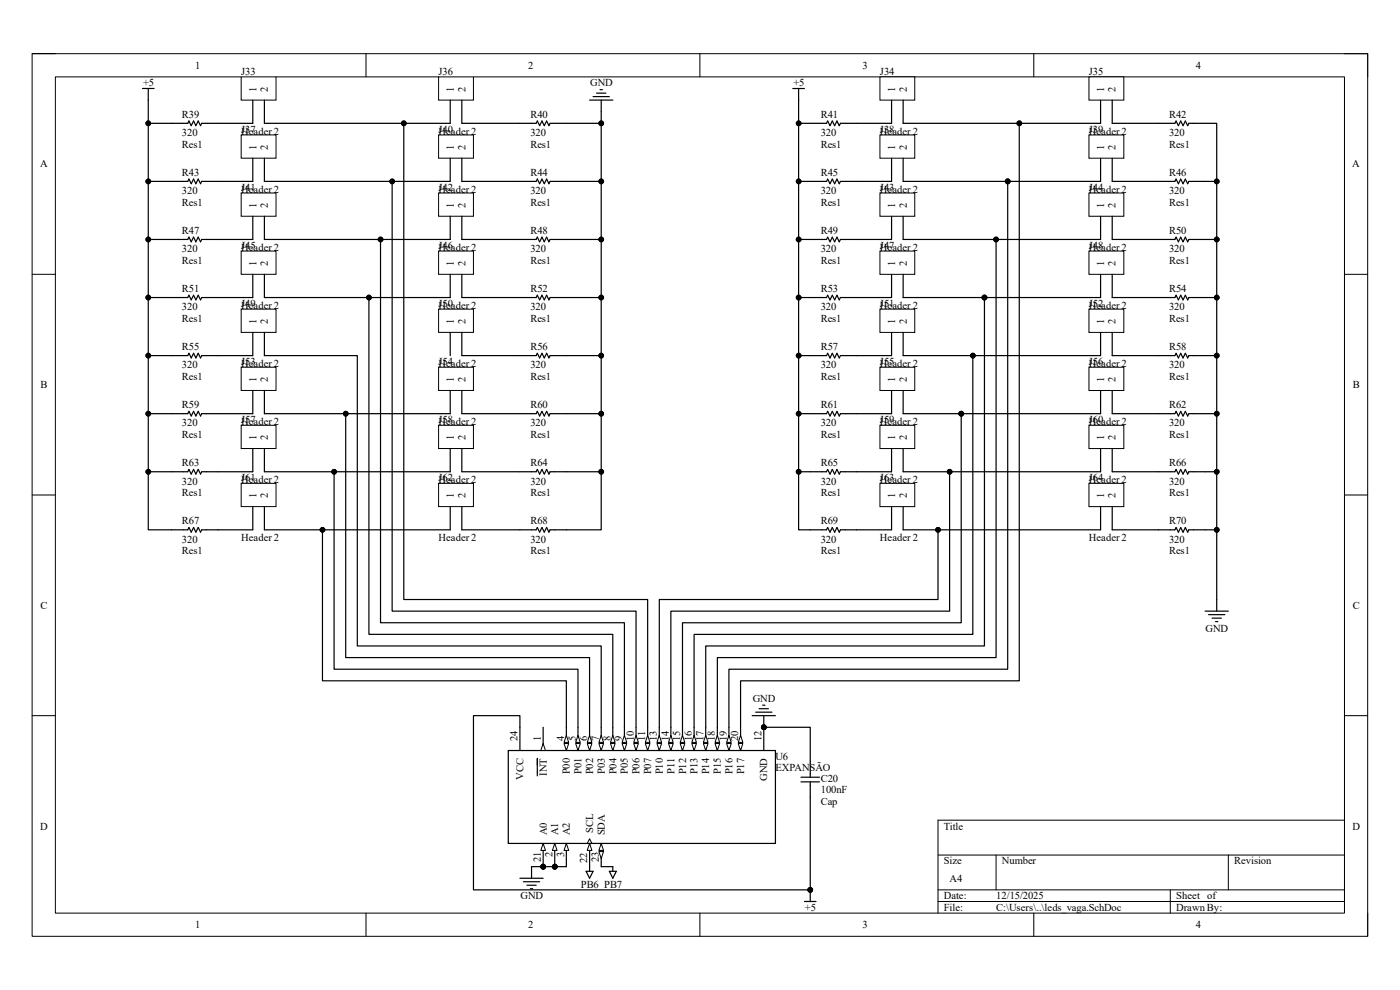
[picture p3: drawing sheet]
<svg xmlns="http://www.w3.org/2000/svg" width="297mm" height="210mm" viewBox="0 0 297 210" stroke-linecap="round" stroke-linejoin="round" font-family="sans-serif">
<path d="M6.8 11.4h283.4v187.2h-283.4z" fill="none" stroke="#000" stroke-width=".21"/>
<path d="M11.7 16.3h273.5v177.4h-273.5z" fill-rule="evenodd" fill="#fff"/>
<g fill="none" stroke="#000" stroke-width=".21">
<path d="M6.8 11.4h4.9M11.7 16.3h273.5v177.4h-273.5zM77.6 11.4v4.9M148.5 11.4v4.9M219.3 11.4v4.9M285.2 11.4h5v4.9M6.8 58.2h4.9M285.2 58.2h5M6.8 105h4.9M285.2 105h5M6.8 151.8h4.9M285.2 151.8h5"/>
<path d="M285.2 174h-86.2v19.7M77.6 193.7v4.9M148.5 193.7v4.9M199 181.4h86.2M199 188.8h86.2M199 191.2h86.2M211.3 181.4v7.4M219.3 193.7v4.9M248.3 188.8v4.9M260.6 181.4v7.4M290.2 193.7v4.9"/>
<circle cx="162" cy="154.3" r=".5"/>
<circle cx="171.9" cy="188.8" r=".5"/>
</g>
<g fill="none" stroke="#000" stroke-width=".25">
<path d="M30.2 18.8h2.5M31.5 18.8v2.4M126.6 19.8h1.9M127.3 19h.5M168.2 18.8h2.5M169.4 18.8v2.4M36.4 26.2h3.4l.3-.5 .5 1 .5-1 .5 1 .5-1 .4 1 .3-.5h3.4M36.4 38.5h3.4l.3-.5 .5 1 .5-1 .5 1 .5-1 .4 1 .3-.5h3.4M110.3 26.2h3.4l.3-.5 .5 1 .5-1 .5 1 .5-1 .5 1 .2-.5h3.5M110.3 38.5h3.4l.3-.5 .5 1 .5-1 .5 1 .5-1 .5 1 .2-.5h3.5M125.1 21.2h4.9M125.8 20.5h3.5"/>
<path d="M127.5 21.2v2.5M171.9 26.2h3.4l.3-.5 .5 1 .5-1 .5 1 .5-1 .5 1 .2-.5h3.4M171.9 38.5h3.4l.3-.5 .5 1 .5-1 .5 1 .5-1 .5 1 .2-.5h3.4M245.8 26.2h3.5l.2-.5 .5 1 .5-1 .5 1 .5-1 .5 1 .2-.5h3.5M245.8 38.5h3.5l.2-.5 .5 1 .5-1 .5 1 .5-1 .5 1 .2-.5h3.5M36.4 50.8h3.4l.3-.5 .5 1 .5-1 .5 1 .5-1 .4 1 .3-.5h3.4M110.3 50.8h3.4l.3-.5 .5 1 .5-1 .5 1 .5-1 .5 1 .2-.5h3.5M171.9 50.8h3.4l.3-.5 .5 1 .5-1 .5 1 .5-1 .5 1 .2-.5h3.4M245.8 50.8h3.5l.2-.5 .5 1 .5-1 .5 1 .5-1 .5 1 .2-.5h3.5M36.4 63.1h3.4l.3-.5 .5 1 .5-1 .5 1 .5-1 .4 1 .3-.5h3.4M36.4 75.4h3.4l.3-.5 .5 1 .5-1 .5 1 .5-1 .4 1 .3-.5h3.4M110.3 63.1h3.4l.3-.5 .5 1 .5-1 .5 1 .5-1 .5 1 .2-.5h3.5"/>
<path d="M110.3 75.4h3.4l.3-.5 .5 1 .5-1 .5 1 .5-1 .5 1 .2-.5h3.5M171.9 63.1h3.4l.3-.5 .5 1 .5-1 .5 1 .5-1 .5 1 .2-.5h3.4M171.9 75.4h3.4l.3-.4 .5 .9 .5-.9 .5 .9 .5-.9 .5 .9 .2-.5h3.4M245.8 63.1h3.5l.2-.5 .5 1 .5-1 .5 1 .5-1 .5 1 .2-.5h3.5M245.8 75.4h3.5l.2-.4 .5 .9 .5-.9 .5 .9 .5-.9 .5 .9 .2-.5h3.5M36.4 87.8h3.4l.3-.5 .5 .9 .5-.9 .5 .9 .5-.9 .4 .9 .3-.4h3.4M110.3 87.8h3.4l.3-.5 .5 .9 .5-.9 .5 .9 .5-.9 .5 .9 .2-.4h3.5M171.9 87.8h3.4l.3-.5 .5 1 .5-1 .5 1 .5-1 .5 1 .2-.5h3.4M245.8 87.8h3.5l.2-.5 .5 1 .5-1 .5 1 .5-1 .5 1 .2-.5h3.5M36.4 100.1h3.4l.3-.5 .5 1 .5-1 .5 1 .5-1 .4 1 .3-.5h3.4M36.4 112.4h3.4l.3-.5 .5 1 .5-1 .5 1 .5-1 .4 1 .3-.5h3.4M110.3 100.1h3.4l.3-.5 .5 1 .5-1 .5 1 .5-1 .5 1 .2-.5h3.5"/>
<path d="M110.3 112.4h3.4l.3-.5 .5 1 .5-1 .5 1 .5-1 .5 1 .2-.5h3.5M171.9 100.1h3.4l.3-.5 .5 1 .5-1 .5 1 .5-1 .5 1 .2-.5h3.4M171.9 112.4h3.4l.3-.5 .5 1 .5-1 .5 1 .5-1 .5 1 .2-.5h3.4M245.8 100.1h3.5l.2-.5 .5 1 .5-1 .5 1 .5-1 .5 1 .2-.5h3.5M245.8 112.4h3.5l.2-.5 .5 1 .5-1 .5 1 .5-1 .5 1 .2-.5h3.5M255.7 129.6h4.9M256.4 130.4h3.5M257.1 131.1h2M257.9 131.9h.5M258.1 127.2v2.4M159.6 151.8h4.9M160.3 151.1h3.5"/>
<path d="M161.1 150.3h1.9M161.8 149.6h.5M162 151.8v2.5M169.9 164.9h4M169.9 165.9h4M171.9 161.7v3.2M171.9 165.9v3.2M110.3 186.3h4.9M111 187h3.5M111.8 187.8h1.9M112.5 188.5h.5M112.8 183.9v2.4"/>
<path d="M124.3 184.8h1.5l-.7 1.5zM125.1 183.9v.9M129.3 184.8h1.4l-.7 1.5zM130 183.9v.9M170.7 191.2h2.4M171.9 188.8v2.4"/>
</g>
<g fill="#000">
<circle cx="162" cy="154.3" r=".5"/>
<circle cx="171.9" cy="188.8" r=".5"/>
</g>
<path d="M93 28.6h7.4v5h-7.4z" fill-rule="evenodd" fill="#fff"/>
<path d="M93 28.6h7.4v5h-7.4z" fill="none" stroke="#000" stroke-width=".21"/>
<path d="M95.5 33.6v4.9M98 33.6v4.9" fill="none" stroke="#000" stroke-width=".25"/>
<path d="M93 16.3h7.4v4.9h-7.4z" fill-rule="evenodd" fill="#fff"/>
<path d="M93 16.3h7.4v4.9h-7.4z" fill="none" stroke="#000" stroke-width=".21"/>
<path d="M95.5 21.2v5M98 21.2v5" fill="none" stroke="#000" stroke-width=".25"/>
<path d="M51.2 16.3h7.4v4.9h-7.4z" fill-rule="evenodd" fill="#fff"/>
<path d="M51.2 16.3h7.4v4.9h-7.4z" fill="none" stroke="#000" stroke-width=".21"/>
<path d="M53.6 21.2v5M56.1 21.2v5" fill="none" stroke="#000" stroke-width=".25"/>
<path d="M51.2 28.6h7.4v5h-7.4z" fill-rule="evenodd" fill="#fff"/>
<path d="M51.2 28.6h7.4v5h-7.4z" fill="none" stroke="#000" stroke-width=".21"/>
<path d="M53.6 33.6v4.9M56.1 33.6v4.9" fill="none" stroke="#000" stroke-width=".25"/>
<path d="M51.2 40.9h7.4v5h-7.4z" fill-rule="evenodd" fill="#fff"/>
<path d="M51.2 40.9h7.4v5h-7.4z" fill="none" stroke="#000" stroke-width=".21"/>
<path d="M53.6 45.9v4.9M56.1 45.9v4.9" fill="none" stroke="#000" stroke-width=".25"/>
<path d="M51.2 53.3h7.4v4.9h-7.4z" fill-rule="evenodd" fill="#fff"/>
<path d="M51.2 53.3h7.4v4.9h-7.4z" fill="none" stroke="#000" stroke-width=".21"/>
<path d="M53.6 58.2v4.9M56.1 58.2v4.9" fill="none" stroke="#000" stroke-width=".25"/>
<path d="M51.2 65.6h7.4v4.9h-7.4z" fill-rule="evenodd" fill="#fff"/>
<path d="M51.2 65.6h7.4v4.9h-7.4z" fill="none" stroke="#000" stroke-width=".21"/>
<path d="M53.6 70.5v4.9M56.1 70.5v4.9" fill="none" stroke="#000" stroke-width=".25"/>
<path d="M51.2 77.9h7.4v4.9h-7.4z" fill-rule="evenodd" fill="#fff"/>
<path d="M51.2 77.9h7.4v4.9h-7.4z" fill="none" stroke="#000" stroke-width=".21"/>
<path d="M53.6 82.8v5M56.1 82.8v5" fill="none" stroke="#000" stroke-width=".25"/>
<path d="M51.2 90.2h7.4v4.9h-7.4z" fill-rule="evenodd" fill="#fff"/>
<path d="M51.2 90.2h7.4v4.9h-7.4z" fill="none" stroke="#000" stroke-width=".21"/>
<path d="M53.6 95.1v5M56.1 95.1v5" fill="none" stroke="#000" stroke-width=".25"/>
<path d="M51.2 102.5h7.4v5h-7.4z" fill-rule="evenodd" fill="#fff"/>
<path d="M51.2 102.5h7.4v5h-7.4z" fill="none" stroke="#000" stroke-width=".21"/>
<path d="M53.6 107.5v4.9M56.1 107.5v4.9" fill="none" stroke="#000" stroke-width=".25"/>
<path d="M93 40.9h7.4v5h-7.4z" fill-rule="evenodd" fill="#fff"/>
<path d="M93 40.9h7.4v5h-7.4z" fill="none" stroke="#000" stroke-width=".21"/>
<path d="M95.5 45.9v4.9M98 45.9v4.9" fill="none" stroke="#000" stroke-width=".25"/>
<path d="M93 53.3h7.4v4.9h-7.4z" fill-rule="evenodd" fill="#fff"/>
<path d="M93 53.3h7.4v4.9h-7.4z" fill="none" stroke="#000" stroke-width=".21"/>
<path d="M95.5 58.2v4.9M98 58.2v4.9" fill="none" stroke="#000" stroke-width=".25"/>
<path d="M93 65.6h7.4v4.9h-7.4z" fill-rule="evenodd" fill="#fff"/>
<path d="M93 65.6h7.4v4.9h-7.4z" fill="none" stroke="#000" stroke-width=".21"/>
<path d="M95.5 70.5v4.9M98 70.5v4.9" fill="none" stroke="#000" stroke-width=".25"/>
<path d="M93 77.9h7.4v4.9h-7.4z" fill-rule="evenodd" fill="#fff"/>
<path d="M93 77.9h7.4v4.9h-7.4z" fill="none" stroke="#000" stroke-width=".21"/>
<path d="M95.5 82.8v5M98 82.8v5" fill="none" stroke="#000" stroke-width=".25"/>
<path d="M93 90.2h7.4v4.9h-7.4z" fill-rule="evenodd" fill="#fff"/>
<path d="M93 90.2h7.4v4.9h-7.4z" fill="none" stroke="#000" stroke-width=".21"/>
<path d="M95.5 95.1v5M98 95.1v5" fill="none" stroke="#000" stroke-width=".25"/>
<path d="M93 102.5h7.4v5h-7.4z" fill-rule="evenodd" fill="#fff"/>
<path d="M93 102.5h7.4v5h-7.4z" fill="none" stroke="#000" stroke-width=".21"/>
<path d="M95.5 107.5v4.9M98 107.5v4.9" fill="none" stroke="#000" stroke-width=".25"/>
<path d="M186.7 16.3h7.4v4.9h-7.4z" fill-rule="evenodd" fill="#fff"/>
<path d="M186.7 16.3h7.4v4.9h-7.4z" fill="none" stroke="#000" stroke-width=".21"/>
<path d="M189.1 21.2v5M191.6 21.2v5" fill="none" stroke="#000" stroke-width=".25"/>
<path d="M186.7 28.6h7.4v5h-7.4z" fill-rule="evenodd" fill="#fff"/>
<path d="M186.7 28.6h7.4v5h-7.4z" fill="none" stroke="#000" stroke-width=".21"/>
<path d="M189.1 33.6v4.9M191.6 33.6v4.9" fill="none" stroke="#000" stroke-width=".25"/>
<path d="M186.7 40.9h7.4v5h-7.4z" fill-rule="evenodd" fill="#fff"/>
<path d="M186.7 40.9h7.4v5h-7.4z" fill="none" stroke="#000" stroke-width=".21"/>
<path d="M189.1 45.9v4.9M191.6 45.9v4.9" fill="none" stroke="#000" stroke-width=".25"/>
<path d="M186.7 53.3h7.4v4.9h-7.4z" fill-rule="evenodd" fill="#fff"/>
<path d="M186.7 53.3h7.4v4.9h-7.4z" fill="none" stroke="#000" stroke-width=".21"/>
<path d="M189.1 58.2v4.9M191.6 58.2v4.9" fill="none" stroke="#000" stroke-width=".25"/>
<path d="M186.7 65.6h7.4v4.9h-7.4z" fill-rule="evenodd" fill="#fff"/>
<path d="M186.7 65.6h7.4v4.9h-7.4z" fill="none" stroke="#000" stroke-width=".21"/>
<path d="M189.1 70.5v4.9M191.6 70.5v4.9" fill="none" stroke="#000" stroke-width=".25"/>
<path d="M186.7 77.9h7.4v4.9h-7.4z" fill-rule="evenodd" fill="#fff"/>
<path d="M186.7 77.9h7.4v4.9h-7.4z" fill="none" stroke="#000" stroke-width=".21"/>
<path d="M189.1 82.8v5M191.6 82.8v5" fill="none" stroke="#000" stroke-width=".25"/>
<path d="M186.7 90.2h7.4v5h-7.4z" fill-rule="evenodd" fill="#fff"/>
<path d="M186.7 90.2h7.4v5h-7.4z" fill="none" stroke="#000" stroke-width=".21"/>
<path d="M189.1 95.2v4.9M191.6 95.2v4.9" fill="none" stroke="#000" stroke-width=".25"/>
<path d="M186.7 102.5h7.4v5h-7.4z" fill-rule="evenodd" fill="#fff"/>
<path d="M186.7 102.5h7.4v5h-7.4z" fill="none" stroke="#000" stroke-width=".21"/>
<path d="M189.1 107.5v4.9M191.6 107.5v4.9" fill="none" stroke="#000" stroke-width=".25"/>
<path d="M231 16.3h7.4v4.9h-7.4z" fill-rule="evenodd" fill="#fff"/>
<path d="M231 16.3h7.4v4.9h-7.4z" fill="none" stroke="#000" stroke-width=".21"/>
<path d="M233.5 21.2v5M236 21.2v5" fill="none" stroke="#000" stroke-width=".25"/>
<path d="M231 28.6h7.4v5h-7.4z" fill-rule="evenodd" fill="#fff"/>
<path d="M231 28.6h7.4v5h-7.4z" fill="none" stroke="#000" stroke-width=".21"/>
<path d="M233.5 33.6v4.9M236 33.6v4.9" fill="none" stroke="#000" stroke-width=".25"/>
<path d="M231 40.9h7.4v5h-7.4z" fill-rule="evenodd" fill="#fff"/>
<path d="M231 40.9h7.4v5h-7.4z" fill="none" stroke="#000" stroke-width=".21"/>
<path d="M233.5 45.9v4.9M236 45.9v4.9" fill="none" stroke="#000" stroke-width=".25"/>
<path d="M231 53.3h7.4v4.9h-7.4z" fill-rule="evenodd" fill="#fff"/>
<path d="M231 53.3h7.4v4.9h-7.4z" fill="none" stroke="#000" stroke-width=".21"/>
<path d="M233.5 58.2v4.9M236 58.2v4.9" fill="none" stroke="#000" stroke-width=".25"/>
<path d="M231 65.6h7.4v4.9h-7.4z" fill-rule="evenodd" fill="#fff"/>
<path d="M231 65.6h7.4v4.9h-7.4z" fill="none" stroke="#000" stroke-width=".21"/>
<path d="M233.5 70.5v4.9M236 70.5v4.9" fill="none" stroke="#000" stroke-width=".25"/>
<path d="M231 77.9h7.4v4.9h-7.4z" fill-rule="evenodd" fill="#fff"/>
<path d="M231 77.9h7.4v4.9h-7.4z" fill="none" stroke="#000" stroke-width=".21"/>
<path d="M233.5 82.8v5M236 82.8v5" fill="none" stroke="#000" stroke-width=".25"/>
<path d="M231 90.2h7.4v5h-7.4z" fill-rule="evenodd" fill="#fff"/>
<path d="M231 90.2h7.4v5h-7.4z" fill="none" stroke="#000" stroke-width=".21"/>
<path d="M233.5 95.2v4.9M236 95.2v4.9" fill="none" stroke="#000" stroke-width=".25"/>
<path d="M231 102.5h7.4v5h-7.4z" fill-rule="evenodd" fill="#fff"/>
<g fill="none" stroke="#000" stroke-width=".21">
<path d="M231 102.5h7.4v5h-7.4z"/>
<circle cx="162" cy="154.3" r=".5"/>
<circle cx="115.2" cy="183.9" r=".5"/>
<circle cx="117.7" cy="183.9" r=".5"/>
</g>
<path d="M233.5 107.5v4.9M236 107.5v4.9" fill="none" stroke="#000" stroke-width=".25"/>
<g fill="#000">
<circle cx="162" cy="154.3" r=".5"/>
<circle cx="115.2" cy="183.9" r=".5"/>
<circle cx="117.7" cy="183.9" r=".5"/>
</g>
<path d="M107.8 159.2h56.7v19.7h-56.7z" fill-rule="evenodd" fill="#fff"/>
<path d="M107.8 159.2h56.7v19.7h-56.7zM115.2 178.9v5" fill="none" stroke="#000" stroke-width=".25"/>
<path d="M115.2 178.9l.5 1.5h-1z" fill="#fff"/>
<g fill="none" stroke="#000" stroke-width=".21">
<path d="M115.2 178.9l.5 1.5h-1z"/>
<circle cx="115.2" cy="183.9" r=".5"/>
</g>
<circle cx="115.2" cy="183.9" r=".5" fill="#000"/>
<path d="M117.7 178.9v5" fill="none" stroke="#000" stroke-width=".25"/>
<path d="M117.7 178.9l.5 1.5h-1z" fill="#fff"/>
<g fill="none" stroke="#000" stroke-width=".21">
<path d="M117.7 178.9l.5 1.5h-1z"/>
<circle cx="117.7" cy="183.9" r=".5"/>
</g>
<circle cx="117.7" cy="183.9" r=".5" fill="#000"/>
<path d="M120.2 178.9v5" fill="none" stroke="#000" stroke-width=".25"/>
<path d="M120.2 178.9l.4 1.5h-.9z" fill="#fff"/>
<path d="M120.2 178.9l.4 1.5h-.9z" fill="none" stroke="#000" stroke-width=".21"/>
<path d="M125.1 178.9v5" fill="none" stroke="#000" stroke-width=".25"/>
<path d="M125.1 178.9l.5 1.5h-1z" fill="#fff"/>
<path d="M124.6 178.9l.5-1 .5 1M125.1 178.9l.5 1.5h-1z" fill="none" stroke="#000" stroke-width=".21"/>
<path d="M127.6 178.9v5" fill="none" stroke="#000" stroke-width=".25"/>
<path d="M127.6 178.9l.4 1.5h-.9z" fill="#fff"/>
<path d="M127.6 178.9l.4 1.5h-.9z" fill="none" stroke="#000" stroke-width=".21"/>
<path d="M127.1 180.6h.9l-.4 1.5z" fill="#fff"/>
<path d="M127.1 180.6h.9l-.4 1.5z" fill="none" stroke="#000" stroke-width=".21"/>
<path d="M110.3 154.3v4.9M115.2 154.3v4.9" fill="none" stroke="#000" stroke-width=".25"/>
<path d="M115.2 157.7l.5 1.5h-1z" fill="#fff"/>
<path d="M115.2 157.7l.5 1.5h-1z" fill="none" stroke="#000" stroke-width=".21"/>
<path d="M120.2 154.3v4.9M114 160.9v3.7" fill="none" stroke="#000" stroke-width=".25"/>
<path d="M119.7 157.7h.9l-.4 1.5z" fill="#fff"/>
<path d="M119.7 157.7h.9l-.4 1.5z" fill="none" stroke="#000" stroke-width=".21"/>
<path d="M120.2 156l.4 1.5h-.9z" fill="#fff"/>
<path d="M120.2 156l.4 1.5h-.9z" fill="none" stroke="#000" stroke-width=".21"/>
<path d="M122.6 154.3v4.9" fill="none" stroke="#000" stroke-width=".25"/>
<path d="M122.1 157.7h1l-.5 1.5z" fill="#fff"/>
<path d="M122.1 157.7h1l-.5 1.5z" fill="none" stroke="#000" stroke-width=".21"/>
<path d="M122.6 156l.5 1.5h-1z" fill="#fff"/>
<path d="M122.6 156l.5 1.5h-1z" fill="none" stroke="#000" stroke-width=".21"/>
<path d="M125.1 154.3v4.9" fill="none" stroke="#000" stroke-width=".25"/>
<path d="M124.6 157.7h1l-.5 1.5z" fill="#fff"/>
<path d="M124.6 157.7h1l-.5 1.5z" fill="none" stroke="#000" stroke-width=".21"/>
<path d="M125.1 156l.5 1.5h-1z" fill="#fff"/>
<path d="M125.1 156l.5 1.5h-1z" fill="none" stroke="#000" stroke-width=".21"/>
<path d="M127.5 154.3v4.9" fill="none" stroke="#000" stroke-width=".25"/>
<path d="M127.1 157.7h.9l-.5 1.5z" fill="#fff"/>
<path d="M127.1 157.7h.9l-.5 1.5z" fill="none" stroke="#000" stroke-width=".21"/>
<path d="M127.5 156l.5 1.5h-.9z" fill="#fff"/>
<path d="M127.5 156l.5 1.5h-.9z" fill="none" stroke="#000" stroke-width=".21"/>
<path d="M130 154.3v4.9" fill="none" stroke="#000" stroke-width=".25"/>
<path d="M129.5 157.7h1l-.5 1.5z" fill="#fff"/>
<path d="M129.5 157.7h1l-.5 1.5z" fill="none" stroke="#000" stroke-width=".21"/>
<path d="M130 156l.5 1.5h-1z" fill="#fff"/>
<path d="M130 156l.5 1.5h-1z" fill="none" stroke="#000" stroke-width=".21"/>
<path d="M132.5 154.3v4.9" fill="none" stroke="#000" stroke-width=".25"/>
<path d="M132 157.7h1l-.5 1.5z" fill="#fff"/>
<path d="M132 157.7h1l-.5 1.5z" fill="none" stroke="#000" stroke-width=".21"/>
<path d="M132.5 156l.5 1.5h-1z" fill="#fff"/>
<path d="M132.5 156l.5 1.5h-1z" fill="none" stroke="#000" stroke-width=".21"/>
<path d="M134.9 154.3v4.9" fill="none" stroke="#000" stroke-width=".25"/>
<path d="M134.4 157.7h1l-.5 1.5z" fill="#fff"/>
<path d="M134.4 157.7h1l-.5 1.5z" fill="none" stroke="#000" stroke-width=".21"/>
<path d="M134.9 156l.5 1.5h-1z" fill="#fff"/>
<path d="M134.9 156l.5 1.5h-1z" fill="none" stroke="#000" stroke-width=".21"/>
<path d="M137.4 154.3v4.9" fill="none" stroke="#000" stroke-width=".25"/>
<path d="M136.9 157.7h1l-.5 1.5z" fill="#fff"/>
<path d="M136.9 157.7h1l-.5 1.5z" fill="none" stroke="#000" stroke-width=".21"/>
<path d="M137.4 156l.5 1.5h-1z" fill="#fff"/>
<path d="M137.4 156l.5 1.5h-1z" fill="none" stroke="#000" stroke-width=".21"/>
<path d="M139.9 154.3v4.9" fill="none" stroke="#000" stroke-width=".25"/>
<path d="M139.4 157.7h1l-.5 1.5z" fill="#fff"/>
<path d="M139.4 157.7h1l-.5 1.5z" fill="none" stroke="#000" stroke-width=".21"/>
<path d="M139.9 156l.5 1.5h-1z" fill="#fff"/>
<path d="M139.9 156l.5 1.5h-1z" fill="none" stroke="#000" stroke-width=".21"/>
<path d="M142.3 154.3v4.9" fill="none" stroke="#000" stroke-width=".25"/>
<path d="M141.8 157.7h1l-.5 1.5z" fill="#fff"/>
<path d="M141.8 157.7h1l-.5 1.5z" fill="none" stroke="#000" stroke-width=".21"/>
<path d="M142.3 156l.5 1.5h-1z" fill="#fff"/>
<path d="M142.3 156l.5 1.5h-1z" fill="none" stroke="#000" stroke-width=".21"/>
<path d="M144.8 154.3v4.9" fill="none" stroke="#000" stroke-width=".25"/>
<path d="M144.3 157.7h1l-.5 1.5z" fill="#fff"/>
<path d="M144.3 157.7h1l-.5 1.5z" fill="none" stroke="#000" stroke-width=".21"/>
<path d="M144.8 156l.5 1.5h-1z" fill="#fff"/>
<path d="M144.8 156l.5 1.5h-1z" fill="none" stroke="#000" stroke-width=".21"/>
<path d="M147.3 154.3v4.9" fill="none" stroke="#000" stroke-width=".25"/>
<path d="M146.8 157.7h.9l-.4 1.5z" fill="#fff"/>
<path d="M146.8 157.7h.9l-.4 1.5z" fill="none" stroke="#000" stroke-width=".21"/>
<path d="M147.3 156l.4 1.5h-.9z" fill="#fff"/>
<path d="M147.3 156l.4 1.5h-.9z" fill="none" stroke="#000" stroke-width=".21"/>
<path d="M149.7 154.3v4.9" fill="none" stroke="#000" stroke-width=".25"/>
<path d="M149.2 157.7h1l-.5 1.5z" fill="#fff"/>
<path d="M149.2 157.7h1l-.5 1.5z" fill="none" stroke="#000" stroke-width=".21"/>
<path d="M149.7 156l.5 1.5h-1z" fill="#fff"/>
<path d="M149.7 156l.5 1.5h-1z" fill="none" stroke="#000" stroke-width=".21"/>
<path d="M152.2 154.3v4.9" fill="none" stroke="#000" stroke-width=".25"/>
<path d="M151.7 157.7h1l-.5 1.5z" fill="#fff"/>
<path d="M151.7 157.7h1l-.5 1.5z" fill="none" stroke="#000" stroke-width=".21"/>
<path d="M152.2 156l.5 1.5h-1z" fill="#fff"/>
<path d="M152.2 156l.5 1.5h-1z" fill="none" stroke="#000" stroke-width=".21"/>
<path d="M154.6 154.3v4.9" fill="none" stroke="#000" stroke-width=".25"/>
<path d="M154.2 157.7h.9l-.5 1.5z" fill="#fff"/>
<path d="M154.2 157.7h.9l-.5 1.5z" fill="none" stroke="#000" stroke-width=".21"/>
<path d="M154.6 156l.5 1.5h-.9z" fill="#fff"/>
<path d="M154.6 156l.5 1.5h-.9z" fill="none" stroke="#000" stroke-width=".21"/>
<path d="M157.1 154.3v4.9" fill="none" stroke="#000" stroke-width=".25"/>
<path d="M156.6 157.7h1l-.5 1.5z" fill="#fff"/>
<path d="M156.6 157.7h1l-.5 1.5z" fill="none" stroke="#000" stroke-width=".21"/>
<path d="M157.1 156l.5 1.5h-1z" fill="#fff"/>
<g fill="none" stroke="#000" stroke-width=".21">
<path d="M157.1 156l.5 1.5h-1z"/>
<circle cx="31.5" cy="26.2" r=".5"/>
<circle cx="31.5" cy="38.5" r=".5"/>
<circle cx="83.2" cy="38.5" r=".5"/>
<circle cx="85.7" cy="26.2" r=".5"/>
<circle cx="127.6" cy="26.2" r=".5"/>
<circle cx="127.6" cy="38.5" r=".5"/>
<circle cx="169.4" cy="38.5" r=".5"/>
<circle cx="169.4" cy="26.2" r=".5"/>
<circle cx="213.8" cy="38.5" r=".5"/>
<circle cx="216.2" cy="26.2" r=".5"/>
<circle cx="258.1" cy="38.5" r=".5"/>
<circle cx="31.5" cy="50.8" r=".5"/>
<circle cx="80.7" cy="50.8" r=".5"/>
<circle cx="127.6" cy="50.8" r=".5"/>
<circle cx="169.4" cy="50.8" r=".5"/>
<circle cx="211.3" cy="50.8" r=".5"/>
<circle cx="258.1" cy="50.8" r=".5"/>
<circle cx="31.5" cy="75.4" r=".5"/>
<circle cx="31.5" cy="63.1" r=".5"/>
<circle cx="78.3" cy="63.1" r=".5"/>
<circle cx="127.6" cy="63.1" r=".5"/>
<circle cx="127.6" cy="75.4" r=".5"/>
<circle cx="169.4" cy="75.4" r=".5"/>
<circle cx="169.4" cy="63.1" r=".5"/>
<circle cx="206.4" cy="75.4" r=".5"/>
<circle cx="208.9" cy="63.1" r=".5"/>
<circle cx="258.1" cy="75.4" r=".5"/>
<circle cx="258.1" cy="63.1" r=".5"/>
<circle cx="31.5" cy="87.8" r=".5"/>
<circle cx="73.3" cy="87.8" r=".5"/>
<circle cx="127.6" cy="87.8" r=".5"/>
<circle cx="169.4" cy="87.8" r=".5"/>
<circle cx="203.9" cy="87.8" r=".5"/>
<circle cx="258.1" cy="87.8" r=".5"/>
<circle cx="31.5" cy="100.1" r=".5"/>
<circle cx="68.4" cy="112.4" r=".5"/>
<circle cx="70.9" cy="100.1" r=".5"/>
<circle cx="127.6" cy="100.1" r=".5"/>
<circle cx="169.4" cy="100.1" r=".5"/>
<circle cx="199" cy="112.4" r=".5"/>
<circle cx="201.5" cy="100.1" r=".5"/>
<circle cx="258.1" cy="100.1" r=".5"/>
<circle cx="258.1" cy="112.4" r=".5"/>
<circle cx="162" cy="154.3" r=".5"/>
<circle cx="115.2" cy="183.9" r=".5"/>
<circle cx="117.7" cy="183.9" r=".5"/>
<circle cx="171.9" cy="188.8" r=".5"/>
</g>
<g fill="none" stroke="#000" stroke-width=".25">
<path d="M31.5 21.2v91.2h4.9M31.5 38.5h4.9M31.5 26.2h4.9M46.2 38.5h7.4M46.2 26.2h7.4M56.1 38.5h27.1M56.1 26.2h29.6M95.5 38.5h-12.3v91.1h51.7v24.7M95.5 26.2h-9.8v101h51.7v27.1M98 38.5h12.3M98 26.2h12.3M120.2 38.5h7.3"/>
<path d="M120.2 26.2h7.3M127.5 23.7v88.7h-7.3M169.4 38.5h2.5M169.4 26.2h2.5M169.4 21.2v91.2h2.5M181.7 38.5h7.4M181.7 26.2h7.4M191.6 26.2h24.6v118.2h-59.1v9.9M191.6 38.5h41.9M213.8 38.5v103.5h-59.2v12.3M216.2 26.2h17.3M236 38.5h9.8"/>
<path d="M236 26.2h9.8M255.7 26.2h2.4v101M255.7 38.5h2.4M31.5 50.8h4.9M46.2 50.8h7.4M56.1 50.8h24.6M95.5 50.8h-14.8v81.3h51.8v22.2M98 50.8h12.3M120.2 50.8h7.3M169.4 50.8h2.5M181.7 50.8h7.4M191.6 50.8h19.7v88.7h-59.1v14.8"/>
<path d="M211.3 50.8h22.2M236 50.8h9.8M255.7 50.8h2.4M31.5 75.4h4.9M31.5 63.1h4.9M46.2 75.4h7.4M46.2 63.1h7.4M56.1 75.4h19.7v61.6h51.7v17.3M56.1 63.1h22.2M95.5 63.1h-17.2v71.5h51.7v19.7M98 75.4h12.3M98 63.1h12.3"/>
<path d="M120.2 75.4h7.3M120.2 63.1h7.3M169.4 75.4h2.5M169.4 63.1h2.5M181.7 75.4h7.4M181.7 63.1h7.4M191.6 75.4h14.8v59.2h-59.1v19.7M191.6 63.1h41.9M206.4 75.4h27.1M208.9 63.1v73.9h-59.2v17.3M236 75.4h9.8M236 63.1h9.8"/>
<path d="M255.7 75.4h2.4M255.7 63.1h2.4M31.5 87.8h4.9M46.2 87.8h7.4M56.1 87.8h17.2M95.5 87.8h-22.2v51.7h51.8v14.8M98 87.8h12.3M120.2 87.8h7.3M169.4 87.8h2.5M181.7 87.8h7.4M191.6 87.8h41.9M203.9 87.8v44.3h-59.1v22.2"/>
<path d="M236 87.8h9.8M255.7 87.8h2.4M31.5 100.1h4.9M46.2 100.1h7.4M46.2 112.4h7.4M56.1 100.1h14.8M56.1 112.4h12.3M95.5 112.4h-27.1v32h51.8v9.9M95.5 100.1h-24.6v41.9h51.7v12.3M98 100.1h12.3M98 112.4h12.3M120.2 100.1h7.3"/>
<path d="M169.4 100.1h2.5M181.7 100.1h7.4M181.7 112.4h7.4M191.6 100.1h9.9v29.5h-59.2v24.7M191.6 112.4h7.4v14.8h-59.1v27.1M199 112.4h34.5M201.5 100.1h32M236 100.1h9.8M236 112.4h9.8M255.7 100.1h2.4M255.7 112.4h2.4M110.3 154.3v-2.5h-9.9v37h71.5v-19.7"/>
<path d="M162 159.2v-4.9h9.9v7.4M112.8 183.9h7.4M127.6 183.9h2.4"/>
</g>
<g fill="#000">
<circle cx="31.5" cy="26.2" r=".5"/>
<circle cx="31.5" cy="38.5" r=".5"/>
<circle cx="83.2" cy="38.5" r=".5"/>
<circle cx="85.7" cy="26.2" r=".5"/>
<circle cx="127.6" cy="26.2" r=".5"/>
<circle cx="127.6" cy="38.5" r=".5"/>
<circle cx="169.4" cy="38.5" r=".5"/>
<circle cx="169.4" cy="26.2" r=".5"/>
<circle cx="213.8" cy="38.5" r=".5"/>
<circle cx="216.2" cy="26.2" r=".5"/>
<circle cx="258.1" cy="38.5" r=".5"/>
<circle cx="31.5" cy="50.8" r=".5"/>
<circle cx="80.7" cy="50.8" r=".5"/>
<circle cx="127.6" cy="50.8" r=".5"/>
<circle cx="169.4" cy="50.8" r=".5"/>
<circle cx="211.3" cy="50.8" r=".5"/>
<circle cx="258.1" cy="50.8" r=".5"/>
<circle cx="31.5" cy="75.4" r=".5"/>
<circle cx="31.5" cy="63.1" r=".5"/>
<circle cx="78.3" cy="63.1" r=".5"/>
<circle cx="127.6" cy="63.1" r=".5"/>
<circle cx="127.6" cy="75.4" r=".5"/>
<circle cx="169.4" cy="75.4" r=".5"/>
<circle cx="169.4" cy="63.1" r=".5"/>
<circle cx="206.4" cy="75.4" r=".5"/>
<circle cx="208.9" cy="63.1" r=".5"/>
<circle cx="258.1" cy="75.4" r=".5"/>
<circle cx="258.1" cy="63.1" r=".5"/>
<circle cx="31.5" cy="87.8" r=".5"/>
<circle cx="73.3" cy="87.8" r=".5"/>
<circle cx="127.6" cy="87.8" r=".5"/>
<circle cx="169.4" cy="87.8" r=".5"/>
<circle cx="203.9" cy="87.8" r=".5"/>
<circle cx="258.1" cy="87.8" r=".5"/>
<circle cx="31.5" cy="100.1" r=".5"/>
<circle cx="68.4" cy="112.4" r=".5"/>
<circle cx="70.9" cy="100.1" r=".5"/>
<circle cx="127.6" cy="100.1" r=".5"/>
<circle cx="169.4" cy="100.1" r=".5"/>
<circle cx="199" cy="112.4" r=".5"/>
<circle cx="201.5" cy="100.1" r=".5"/>
<circle cx="258.1" cy="100.1" r=".5"/>
<circle cx="258.1" cy="112.4" r=".5"/>
<circle cx="162" cy="154.3" r=".5"/>
<circle cx="115.2" cy="183.9" r=".5"/>
<circle cx="117.7" cy="183.9" r=".5"/>
<circle cx="171.9" cy="188.8" r=".5"/>
</g>
<g font-size="2.2">
<text x="41.4" y="14.6">1</text>
<text x="51.2" y="15.8">J33</text>
<text x="93" y="15.8">J36</text>
<text x="112.1" y="14.6">2</text>
<text x="183" y="14.6">3</text>
<text x="186.7" y="15.8">J34</text>
<text x="231" y="15.8">J35</text>
<text x="253.7" y="14.6">4</text>
<text x="30.4" y="18.3">+5</text>
<text x="54.4" y="19.5" transform="rotate(-90 54.4 19.5)">1</text>
<text x="56.9" y="19.5" transform="rotate(-90 56.9 19.5)">2</text>
<text x="96.3" y="19.5" transform="rotate(-90 96.3 19.5)">1</text>
<text x="98.7" y="19.5" transform="rotate(-90 98.7 19.5)">2</text>
<text x="125.2" y="18.3">GND</text>
<text x="168.3" y="18.3">+5</text>
<text x="189.9" y="19.5" transform="rotate(-90 189.9 19.5)">1</text>
<text x="192.4" y="19.5" transform="rotate(-90 192.4 19.5)">2</text>
<text x="234.2" y="19.5" transform="rotate(-90 234.2 19.5)">1</text>
<text x="236.7" y="19.5" transform="rotate(-90 236.7 19.5)">2</text>
<text x="38.6" y="28.9">320</text>
<text x="38.6" y="24.9">R39</text>
<text x="51.2" y="28.6">Header 2</text>
<text x="51.2" y="28.2">J37</text>
<text x="93" y="28.2">J40</text>
<text x="93" y="28.6">Header 2</text>
<text x="112.5" y="28.9">320</text>
<text x="112.5" y="24.9">R40</text>
<text x="174.1" y="28.9">320</text>
<text x="174.1" y="24.9">R41</text>
<text x="186.7" y="28.6">Header 2</text>
<text x="186.7" y="28.2">J38</text>
<text x="231" y="28.6">Header 2</text>
<text x="231" y="28.2">J39</text>
<text x="248" y="28.9">320</text>
<text x="248" y="24.9">R42</text>
<text x="8.5" y="35.5">A</text>
<text x="38.6" y="31.3">Res1</text>
<text x="54.4" y="31.8" transform="rotate(-90 54.4 31.8)">1</text>
<text x="56.9" y="31.8" transform="rotate(-90 56.9 31.8)">2</text>
<text x="96.3" y="31.8" transform="rotate(-90 96.3 31.8)">1</text>
<text x="98.7" y="31.8" transform="rotate(-90 98.7 31.8)">2</text>
<text x="112.5" y="31.3">Res1</text>
<text x="174.1" y="31.3">Res1</text>
<text x="189.9" y="31.8" transform="rotate(-90 189.9 31.8)">1</text>
<text x="192.4" y="31.8" transform="rotate(-90 192.4 31.8)">2</text>
<text x="234.2" y="31.8" transform="rotate(-90 234.2 31.8)">1</text>
<text x="236.7" y="31.8" transform="rotate(-90 236.7 31.8)">2</text>
<text x="248" y="31.3">Res1</text>
<text x="286.9" y="35.5">A</text>
<text x="38.6" y="41.2">320</text>
<text x="38.6" y="37.3">R43</text>
<text x="51.2" y="40.9">Header 2</text>
<text x="51.2" y="40.5">J41</text>
<text x="93" y="40.9">Header 2</text>
<text x="93" y="40.5">J42</text>
<text x="112.5" y="41.2">320</text>
<text x="112.5" y="37.3">R44</text>
<text x="174.1" y="41.2">320</text>
<text x="174.1" y="37.3">R45</text>
<text x="186.7" y="40.9">Header 2</text>
<text x="186.7" y="40.5">J43</text>
<text x="231" y="40.9">Header 2</text>
<text x="231" y="40.5">J44</text>
<text x="248" y="41.2">320</text>
<text x="248" y="37.3">R46</text>
<text x="38.6" y="43.6">Res1</text>
<text x="54.4" y="44.2" transform="rotate(-90 54.4 44.2)">1</text>
<text x="56.9" y="44.2" transform="rotate(-90 56.9 44.2)">2</text>
<text x="96.3" y="44.2" transform="rotate(-90 96.3 44.2)">1</text>
<text x="98.7" y="44.2" transform="rotate(-90 98.7 44.2)">2</text>
<text x="112.5" y="43.6">Res1</text>
<text x="174.1" y="43.6">Res1</text>
<text x="189.9" y="44.2" transform="rotate(-90 189.9 44.2)">1</text>
<text x="192.4" y="44.2" transform="rotate(-90 192.4 44.2)">2</text>
<text x="234.2" y="44.2" transform="rotate(-90 234.2 44.2)">1</text>
<text x="236.7" y="44.2" transform="rotate(-90 236.7 44.2)">2</text>
<text x="248" y="43.6">Res1</text>
<text x="38.6" y="53.5">320</text>
<text x="38.6" y="49.6">R47</text>
<text x="51.2" y="53.3">Header 2</text>
<text x="51.2" y="52.8">J45</text>
<text x="93" y="53.3">Header 2</text>
<text x="93" y="52.8">J46</text>
<text x="112.5" y="53.5">320</text>
<text x="112.5" y="49.6">R48</text>
<text x="174.1" y="53.5">320</text>
<text x="174.1" y="49.6">R49</text>
<text x="186.7" y="53.3">Header 2</text>
<text x="186.7" y="52.8">J47</text>
<text x="231" y="53.3">Header 2</text>
<text x="231" y="52.8">J48</text>
<text x="248" y="53.5">320</text>
<text x="248" y="49.6">R50</text>
<text x="38.6" y="56">Res1</text>
<text x="54.4" y="56.5" transform="rotate(-90 54.4 56.5)">1</text>
<text x="56.9" y="56.5" transform="rotate(-90 56.9 56.5)">2</text>
<text x="96.3" y="56.5" transform="rotate(-90 96.3 56.5)">1</text>
<text x="98.7" y="56.5" transform="rotate(-90 98.7 56.5)">2</text>
<text x="112.5" y="56">Res1</text>
<text x="174.1" y="56">Res1</text>
<text x="189.9" y="56.5" transform="rotate(-90 189.9 56.5)">1</text>
<text x="192.4" y="56.5" transform="rotate(-90 192.4 56.5)">2</text>
<text x="234.2" y="56.5" transform="rotate(-90 234.2 56.5)">1</text>
<text x="236.7" y="56.5" transform="rotate(-90 236.7 56.5)">2</text>
<text x="248" y="56">Res1</text>
<text x="38.6" y="65.8">320</text>
<text x="38.6" y="61.9">R51</text>
<text x="51.2" y="65.6">Header 2</text>
<text x="51.2" y="65.1">J49</text>
<text x="93" y="65.6">Header 2</text>
<text x="93" y="65.1">J50</text>
<text x="112.5" y="65.8">320</text>
<text x="112.5" y="61.9">R52</text>
<text x="174.1" y="65.8">320</text>
<text x="174.1" y="61.9">R53</text>
<text x="186.7" y="65.6">Header 2</text>
<text x="186.7" y="65.1">J51</text>
<text x="231" y="65.6">Header 2</text>
<text x="231" y="65.1">J52</text>
<text x="248" y="65.8">320</text>
<text x="248" y="61.9">R54</text>
<text x="38.6" y="68.3">Res1</text>
<text x="54.4" y="68.8" transform="rotate(-90 54.4 68.8)">1</text>
<text x="56.9" y="68.8" transform="rotate(-90 56.9 68.8)">2</text>
<text x="96.3" y="68.8" transform="rotate(-90 96.3 68.8)">1</text>
<text x="98.7" y="68.8" transform="rotate(-90 98.7 68.8)">2</text>
<text x="112.5" y="68.3">Res1</text>
<text x="174.1" y="68.3">Res1</text>
<text x="189.9" y="68.8" transform="rotate(-90 189.9 68.8)">1</text>
<text x="192.4" y="68.8" transform="rotate(-90 192.4 68.8)">2</text>
<text x="234.2" y="68.8" transform="rotate(-90 234.2 68.8)">1</text>
<text x="236.7" y="68.8" transform="rotate(-90 236.7 68.8)">2</text>
<text x="248" y="68.3">Res1</text>
<text x="38.6" y="74.2">R55</text>
<text x="51.2" y="77.9">Header 2</text>
<text x="51.2" y="77.4">J53</text>
<text x="93" y="77.9">Header 2</text>
<text x="93" y="77.4">J54</text>
<text x="112.5" y="74.2">R56</text>
<text x="174.1" y="74.2">R57</text>
<text x="186.7" y="77.9">Header 2</text>
<text x="186.7" y="77.4">J55</text>
<text x="231" y="77.9">Header 2</text>
<text x="231" y="77.4">J56</text>
<text x="248" y="74.2">R58</text>
<text x="8.6" y="82.3">B</text>
<text x="38.6" y="78.1">320</text>
<text x="38.6" y="80.6">Res1</text>
<text x="54.4" y="81.1" transform="rotate(-90 54.4 81.1)">1</text>
<text x="56.9" y="81.1" transform="rotate(-90 56.9 81.1)">2</text>
<text x="96.3" y="81.1" transform="rotate(-90 96.3 81.1)">1</text>
<text x="98.7" y="81.1" transform="rotate(-90 98.7 81.1)">2</text>
<text x="112.5" y="78.1">320</text>
<text x="112.5" y="80.6">Res1</text>
<text x="174.1" y="78.1">320</text>
<text x="174.1" y="80.6">Res1</text>
<text x="189.9" y="81.1" transform="rotate(-90 189.9 81.1)">1</text>
<text x="192.4" y="81.1" transform="rotate(-90 192.4 81.1)">2</text>
<text x="234.2" y="81.1" transform="rotate(-90 234.2 81.1)">1</text>
<text x="236.7" y="81.1" transform="rotate(-90 236.7 81.1)">2</text>
<text x="248" y="78.1">320</text>
<text x="248" y="80.6">Res1</text>
<text x="287" y="82.3">B</text>
<text x="38.6" y="86.5">R59</text>
<text x="51.2" y="89.7">J57</text>
<text x="93" y="89.7">J58</text>
<text x="112.5" y="86.5">R60</text>
<text x="174.1" y="86.5">R61</text>
<text x="186.7" y="89.7">J59</text>
<text x="231" y="89.7">J60</text>
<text x="248" y="86.5">R62</text>
<text x="38.6" y="90.5">320</text>
<text x="38.6" y="92.9">Res1</text>
<text x="51.2" y="90.2">Header 2</text>
<text x="54.4" y="93.4" transform="rotate(-90 54.4 93.4)">1</text>
<text x="56.9" y="93.4" transform="rotate(-90 56.9 93.4)">2</text>
<text x="93" y="90.2">Header 2</text>
<text x="96.3" y="93.4" transform="rotate(-90 96.3 93.4)">1</text>
<text x="98.7" y="93.4" transform="rotate(-90 98.7 93.4)">2</text>
<text x="112.5" y="90.5">320</text>
<text x="112.5" y="92.9">Res1</text>
<text x="174.1" y="90.5">320</text>
<text x="174.1" y="92.9">Res1</text>
<text x="186.7" y="90.2">Header 2</text>
<text x="189.9" y="93.4" transform="rotate(-90 189.9 93.4)">1</text>
<text x="192.4" y="93.4" transform="rotate(-90 192.4 93.4)">2</text>
<text x="231" y="90.2">Header 2</text>
<text x="234.2" y="93.4" transform="rotate(-90 234.2 93.4)">1</text>
<text x="236.7" y="93.4" transform="rotate(-90 236.7 93.4)">2</text>
<text x="248" y="90.5">320</text>
<text x="248" y="92.9">Res1</text>
<text x="38.6" y="98.8">R63</text>
<text x="112.5" y="98.8">R64</text>
<text x="174.1" y="98.8">R65</text>
<text x="248" y="98.8">R66</text>
<text x="38.6" y="102.8">320</text>
<text x="38.6" y="105.2">Res1</text>
<text x="51.2" y="102.5">Header 2</text>
<text x="51.2" y="102.1">J61</text>
<text x="54.4" y="105.7" transform="rotate(-90 54.4 105.7)">1</text>
<text x="56.9" y="105.7" transform="rotate(-90 56.9 105.7)">2</text>
<text x="93" y="102.5">Header 2</text>
<text x="93" y="102.1">J62</text>
<text x="96.3" y="105.7" transform="rotate(-90 96.3 105.7)">1</text>
<text x="98.7" y="105.7" transform="rotate(-90 98.7 105.7)">2</text>
<text x="112.5" y="102.8">320</text>
<text x="112.5" y="105.2">Res1</text>
<text x="174.1" y="102.8">320</text>
<text x="174.1" y="105.2">Res1</text>
<text x="186.7" y="102.5">Header 2</text>
<text x="186.7" y="102.1">J63</text>
<text x="189.9" y="105.7" transform="rotate(-90 189.9 105.7)">1</text>
<text x="192.4" y="105.7" transform="rotate(-90 192.4 105.7)">2</text>
<text x="231" y="102.5">Header 2</text>
<text x="231" y="102.1">J64</text>
<text x="234.2" y="105.7" transform="rotate(-90 234.2 105.7)">1</text>
<text x="236.7" y="105.7" transform="rotate(-90 236.7 105.7)">2</text>
<text x="248" y="102.8">320</text>
<text x="248" y="105.2">Res1</text>
<text x="38.6" y="111.2">R67</text>
<text x="112.5" y="111.2">R68</text>
<text x="174.1" y="111.2">R69</text>
<text x="248" y="111.2">R70</text>
<text x="38.6" y="115.1">320</text>
<text x="38.6" y="117.6">Res1</text>
<text x="51.2" y="114.9">Header 2</text>
<text x="93" y="114.9">Header 2</text>
<text x="112.5" y="115.1">320</text>
<text x="112.5" y="117.6">Res1</text>
<text x="174.1" y="115.1">320</text>
<text x="174.1" y="117.6">Res1</text>
<text x="186.7" y="114.9">Header 2</text>
<text x="231" y="114.9">Header 2</text>
<text x="248" y="115.1">320</text>
<text x="248" y="117.6">Res1</text>
<text x="8.6" y="129.2">C</text>
<text x="287" y="129.2">C</text>
<text x="255.7" y="134.1">GND</text>
<text x="159.7" y="148.9">GND</text>
<text x="109.8" y="157.2" transform="rotate(-90 109.8 157.2)">24</text>
<text x="114.7" y="157.2" transform="rotate(-90 114.7 157.2)">1</text>
<text x="119.7" y="157.2" transform="rotate(-90 119.7 157.2)">4</text>
<text x="122.1" y="157.2" transform="rotate(-90 122.1 157.2)">5</text>
<text x="124.6" y="157.2" transform="rotate(-90 124.6 157.2)">6</text>
<text x="127" y="157.2" transform="rotate(-90 127 157.2)">7</text>
<text x="129.5" y="157.2" transform="rotate(-90 129.5 157.2)">8</text>
<text x="132" y="157.2" transform="rotate(-90 132 157.2)">9</text>
<text x="134.5" y="157.2" transform="rotate(-90 134.5 157.2)">10</text>
<text x="136.9" y="157.2" transform="rotate(-90 136.9 157.2)">11</text>
<text x="139.4" y="157.2" transform="rotate(-90 139.4 157.2)">13</text>
<text x="141.9" y="157.2" transform="rotate(-90 141.9 157.2)">14</text>
<text x="144.3" y="157.2" transform="rotate(-90 144.3 157.2)">15</text>
<text x="146.8" y="157.2" transform="rotate(-90 146.8 157.2)">16</text>
<text x="149.2" y="157.2" transform="rotate(-90 149.2 157.2)">17</text>
<text x="151.7" y="157.2" transform="rotate(-90 151.7 157.2)">18</text>
<text x="154.2" y="157.2" transform="rotate(-90 154.2 157.2)">19</text>
<text x="156.6" y="157.2" transform="rotate(-90 156.6 157.2)">20</text>
<text x="161.5" y="157.2" transform="rotate(-90 161.5 157.2)">12</text>
<text x="164.5" y="161.2">U6</text>
<text x="111" y="165.4" transform="rotate(-90 111 165.4)">VCC</text>
<text x="116" y="164.6" transform="rotate(-90 116 164.6)">INT</text>
<text x="120.9" y="164.3" transform="rotate(-90 120.9 164.3)">P00</text>
<text x="123.4" y="164.1" transform="rotate(-90 123.4 164.1)">P01</text>
<text x="125.8" y="164.3" transform="rotate(-90 125.8 164.3)">P02</text>
<text x="128.3" y="164.2" transform="rotate(-90 128.3 164.2)">P03</text>
<text x="130.8" y="164.3" transform="rotate(-90 130.8 164.3)">P04</text>
<text x="133.2" y="164.3" transform="rotate(-90 133.2 164.3)">P05</text>
<text x="135.7" y="164.3" transform="rotate(-90 135.7 164.3)">P06</text>
<text x="138.1" y="164.3" transform="rotate(-90 138.1 164.3)">P07</text>
<text x="140.6" y="164.3" transform="rotate(-90 140.6 164.3)">P10</text>
<text x="143.1" y="164.1" transform="rotate(-90 143.1 164.1)">P11</text>
<text x="145.5" y="164.3" transform="rotate(-90 145.5 164.3)">P12</text>
<text x="148" y="164.2" transform="rotate(-90 148 164.2)">P13</text>
<text x="150.5" y="164.3" transform="rotate(-90 150.5 164.3)">P14</text>
<text x="153" y="164.3" transform="rotate(-90 153 164.3)">P15</text>
<text x="155.4" y="164.3" transform="rotate(-90 155.4 164.3)">P16</text>
<text x="157.9" y="164.3" transform="rotate(-90 157.9 164.3)">P17</text>
<text x="162.8" y="165.7" transform="rotate(-90 162.8 165.7)">GND</text>
<text x="164.5" y="163.7">EXPANSÃO</text>
<text x="174.1" y="165.9">C20</text>
<text x="174.1" y="168.3">100nF</text>
<text x="174.1" y="170.8">Cap</text>
<text x="8.5" y="176">D</text>
<text x="116" y="177.2" transform="rotate(-90 116 177.2)">A0</text>
<text x="118.4" y="177.2" transform="rotate(-90 118.4 177.2)">A1</text>
<text x="120.9" y="177.2" transform="rotate(-90 120.9 177.2)">A2</text>
<text x="125.8" y="176.7" transform="rotate(-90 125.8 176.7)">SCL</text>
<text x="128.3" y="177.2" transform="rotate(-90 128.3 177.2)">SDA</text>
<text x="200.2" y="176">Title</text>
<text x="286.9" y="176">D</text>
<text x="114.7" y="182.8" transform="rotate(-90 114.7 182.8)">21</text>
<text x="117.2" y="181.9" transform="rotate(-90 117.2 181.9)">2</text>
<text x="119.7" y="181.8" transform="rotate(-90 119.7 181.8)">3</text>
<text x="124.6" y="183" transform="rotate(-90 124.6 183)">22</text>
<text x="127" y="182.9" transform="rotate(-90 127 182.9)">23</text>
<text x="200.2" y="183.3">Size</text>
<text x="212.6" y="183.3">Number</text>
<text x="261.8" y="183.3">Revision</text>
<text x="110.4" y="190.8">GND</text>
<text x="123.2" y="188.3">PB6 PB7</text>
<text x="200.2" y="190.8">Date:</text>
<text x="201.5" y="187.1">A4</text>
<text x="211.3" y="190.8">12/15/2025</text>
<text x="249.5" y="190.8">Sheet of</text>
<text x="41.4" y="196.9">1</text>
<text x="112.1" y="196.9">2</text>
<text x="170.8" y="193.2">+5</text>
<text x="183" y="196.9">3</text>
<text x="200.2" y="193.2">File:</text>
<text x="211.3" y="193.2">C:\Users\..\leds_vaga.SchDoc</text>
<text x="249.5" y="193.2">Drawn By:</text>
<text x="253.7" y="196.9">4</text>
</g>
</svg>
